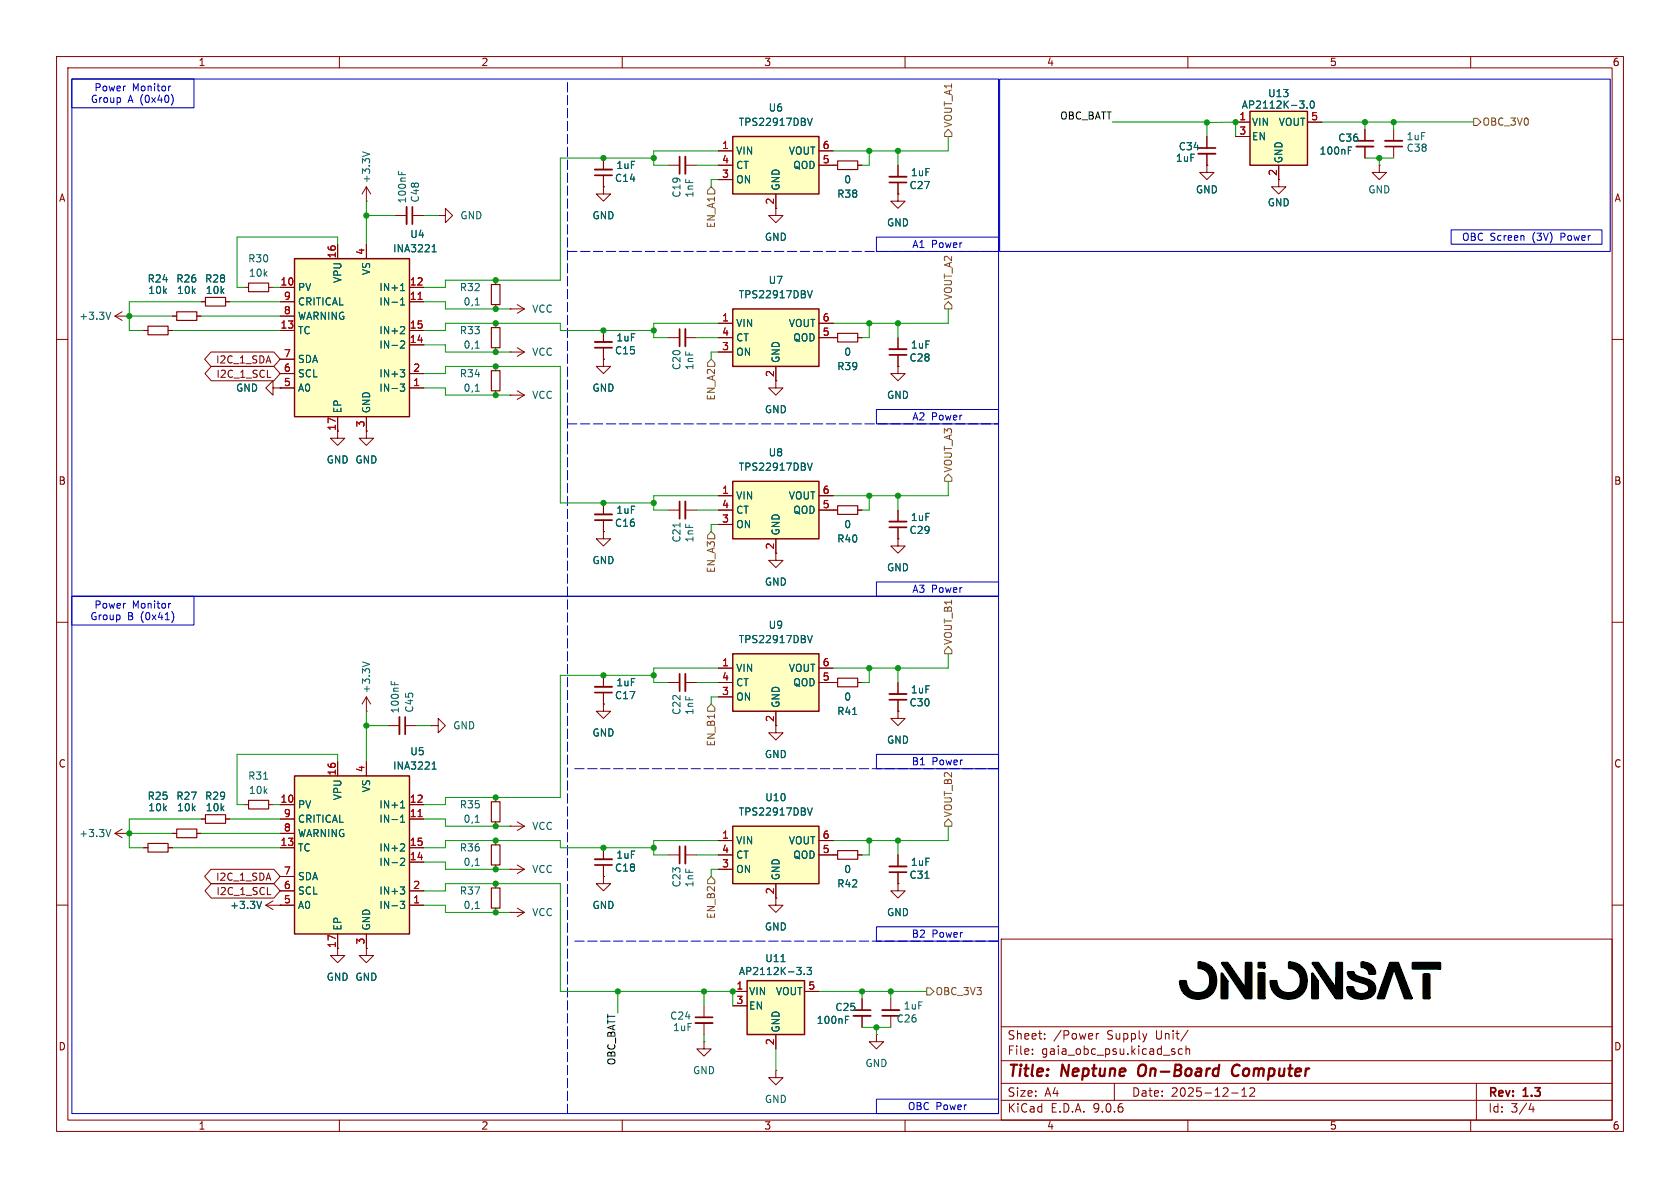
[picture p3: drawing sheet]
<svg xmlns="http://www.w3.org/2000/svg" width="297mm" height="210mm" viewBox="0 0 297 210" stroke-linecap="round" stroke-linejoin="round" font-family="sans-serif">
<g fill="none" stroke="#840000" stroke-width=".18">
<path d="M10 10h277v190h-277zM12 12h273v186h-273zM60 10v2M110 10v2M160 10v2M210 10v2M260 10v2M64.8 35.6h.1M64.8 33l-.8 1.3M64.8 33l.7 1.3M64.8 33v2.6M69.8 38.1h2.1"/>
<path d="M72.9 38.1h2M20.3 55.9h2.6M20.3 55.9l1.3 .7M21.6 55.1l-1.3 .8M22.9 55.9h.1M25.4 58.4h.8M29.7 58.4h.8M30.5 55.9h.7M34.8 55.9h.8M35.6 53.3h.7M39.9 53.3h.7M43.2 50.8h.7"/>
<path d="M47.5 50.8h.8M87.6 49.5v.8M87.6 53.8v.8M10 60h2M48.3 68.6v1.3l-1.3-1.3 1.3-1.3v1.3h1.2M49.5 68.6h.1M285 60h2M10 110h2M285 110h2M106.7 124.5v1.2h-1.3l1.3 1.3 1.2-1.3h-1.2M106.7 124.5h.1M10 160h2"/>
<path d="M177 166h108v32h-108zM285 160h2M60 198v2M110 198v2M160 198v2M177 194.5h108M177 191.5h108M177 187.5h108M177 181.5h108M182.5 186.3v.1M182.5 185.5v.1M184.7 183.6v.1"/>
<path d="M184.7 182.8v.1M193.8 182.7v1M194.2 182.7l-.2 .1-.2 .2M197 191.5v3M207.5 185.9l.2 .2-.2 .3M207.5 185.4l.2 .1M209 185.5l-.4-.1-.3 .3v.4l.2 .2h.5M209.7 185.5l.2-.1 .3 .1 .1 .9M209.7 184.9v1.5M210 198v2M210 182.1l-1.3 2M217.7 193.2h1.2"/>
<path d="M219.5 193.8h.9M219.5 192.7l.5-.4v1.5M221.7 192.4v.5l-.8 .9h.9M260 198v2M261 191.5v6.5M270.7 195l-.4 1.1h.9M271 195.6v1"/>
</g>
<path d="M201.4 188.5a1.5 1.5 0 0 0 0 1.6M218.8 188.2a1.13 1.13 0 0 0-1 .7 1.13 1.13 0 0 0 .3 1.2l.2 .1 .5-.1" fill="none" stroke="#840000" stroke-width=".4"/>
<g fill="#000">
<path d="M211.9 170.2a3.2 3.2 0 0 1 3 2.7 3.2 3.2 0 0 1-2.1 3.5 3.1 3.1 0 0 1-4.1-2.9h.9a2.24 2.24 0 0 0 2.8 2 2.24 2.24 0 0 0 1.4-3.2 2.01 2.01 0 0 0-1.9-1.2zM216 172.1l.9 1.4v2.9h-.9zM216.1 170.3h.9l3.3 4.7v-4.7h.9v6.1h-1zM222.5 172.1h1v4.3h-1zM222.5 170.3h1v.7h-1zM227.9 170.2a3.2 3.2 0 0 1 3 2.7 3.2 3.2 0 0 1-2.1 3.5 3.1 3.1 0 0 1-4.1-2.9h.9a2.24 2.24 0 0 0 2.9 2 2.24 2.24 0 0 0 1.3-3.2 2.01 2.01 0 0 0-1.9-1.2zM232 172.1l.9 1.4v2.9h-.9zM232.1 170.3h.9l3.3 4.7v-4.7h.9v6.1h-1zM238.3 171.9h.9a1.11 1.11 0 0 0 .9 .8l.4 .1a4.6 4.6 0 0 1 2.1 .9 1.63 1.63 0 0 1 .3 1.8 1.63 1.63 0 0 1-1.5 .9 2.5 2.5 0 0 1-3-1.1l-.2-.7h1l.1 .4a1.62 1.62 0 0 0 2.8-.1v-.5l-.3-.3-1.6-.6a1.93 1.93 0 0 1-1.9-1.5zM240.7 170.2a2.06 2.06 0 0 1 2.4 1.9h-1l-.1-.4a1.38 1.38 0 0 0-1.3-.8zM245.8 170.3h1.3l2.4 6.1h-1.1l-1.9-5.4-1.9 5.4h-1zM251.7 172.3h1v4.1h-1z"/>
<path d="M249.8 170.3h4.7v.9h-4.7z"/>
</g>
<path d="M26.2 57.7h3.5v1.5h-3.5zM31.2 55.1h3.6v1.5h-3.6zM36.3 52.6h3.6v1.5h-3.6zM43.9 50h3.6v1.6h-3.6zM86.9 50.3h1.5v3.5h-1.5z" fill="none" stroke="#840000" stroke-width=".2"/>
<path d="M64.1 26.8l1.2 .5M70.4 30.3v.6M71 30.4v.5M19.6 55.2l-.4 1.3M84 53.9h.7" fill="none" stroke="#006464" stroke-width=".18"/>
<path d="M72.9 36.6v3" fill="none" stroke="#840000" stroke-width=".3"/>
<path d="M71.9 36.6v3" fill="none" stroke="#840000" stroke-width=".33"/>
<path d="M129.5 115.6h15.3v10.1h-15.3z" fill="#ffffc2"/>
<path d="M129.5 115.6h15.3v10.1h-15.3z" fill="none" stroke="#840000" stroke-width=".25"/>
<g fill="none" stroke="#840000" stroke-width=".18">
<path d="M213.4 29.2v1.3h1.2l-1.2 1.3-1.3-1.3h1.3M213.4 29.2h.1M243.8 29.2v1.3h1.3l-1.3 1.3-1.2-1.3h1.2M243.8 29.2h.1M246.4 22.9v2M246.4 25.9v2M106.7 119.4v2M127 118.1h2.5M144.8 118.1h2.5M106.7 122.4v2.1M127 120.7h2.5M127 123.2h2.5"/>
<path d="M137.2 125.7v2.6M144.8 120.7h2.5M20.3 147.3l1.3 .8M20.3 147.3h2.6M21.6 146.6l-1.3 .7M22.9 147.3h.1M48.3 159.3l-1.3 .7M90.2 146.1h.1M90.2 146.1h2.5M91.4 145.3l1.3 .8M92.7 146.1l-1.3 .7M47 160l1.3 .8"/>
<path d="M47 160h2.5M49.5 160h.1M59.7 167.6v1.3h-1.3l1.3 1.3 1.3-1.3h-1.3M64.8 167.6v1.3h-1.3l1.3 1.3 1.2-1.3h-1.2M64.8 167.6h.1M124.5 184.2v1.2h1.2l-1.2 1.3-1.3-1.3h1.3M124.5 184.2h.1"/>
</g>
<path d="M142.8 112.3l.4 1.3 .4-1.3M19.6 146.6l-.4 1.3M46.2 159.3l-.4 1.3" fill="none" stroke="#006464" stroke-width=".18"/>
<path d="M244.9 25.9h3M105.2 122.4h3" fill="none" stroke="#840000" stroke-width=".3"/>
<path d="M244.9 24.9h3M105.2 121.4h3" fill="none" stroke="#840000" stroke-width=".33"/>
<path d="M221 19.7h10.1v9.5h-10.1z" fill="#ffffc2"/>
<path d="M221 19.7h10.1v9.5h-10.1z" fill="none" stroke="#840000" stroke-width=".25"/>
<g fill="none" stroke="#840000" stroke-width=".18">
<path d="M213.4 24.1v2.1M213.4 27.2v2M218.4 21.6h2.6M218.4 24.1h2.6M226.1 29.2v3.8h1.2l-1.2 1.3-1.3-1.3h1.3M231.1 21.6h2.6M241.3 22.9v2M241.3 25.9v2M87.6 141v.7M87.6 145.3v.8M137.2 189.2v1.3h1.2l-1.2 1.3-1.3-1.3h1.3M137.2 189.2h.1"/>
<path d="M154.9 182.9v1.3h1.3l-1.3 1.2-1.2-1.2h1.2M154.9 182.9h.1"/>
</g>
<path d="M229.7 17.9h.8l-.4 .4M230.5 18.5v.5M231.1 19v.1M231.7 18l.2-.1a.68 .68 0 0 1 .5 .6 .68 .68 0 0 1-.5 .6l-.2-.1-.1-.4zM238.4 26.6h.4M238.4 26h.6M84 145.4h.7" fill="none" stroke="#006464" stroke-width=".18"/>
<path d="M86.9 141.7h1.5v3.6h-1.5z" fill="none" stroke="#840000" stroke-width=".2"/>
<path d="M211.8 26.2h3.1M239.8 24.9h3" fill="none" stroke="#840000" stroke-width=".3"/>
<path d="M211.8 27.2h3.1M239.8 25.9h3" fill="none" stroke="#840000" stroke-width=".33"/>
<path d="M52.1 137.2h20.3v27.9h-20.3z" fill="#ffffc2"/>
<path d="M52.1 137.2h20.3v27.9h-20.3z" fill="none" stroke="#840000" stroke-width=".25"/>
<g fill="none" stroke="#840000" stroke-width=".18">
<path d="M106.7 33v1.3h-1.3l1.3 1.3 1.2-1.3h-1.2M106.7 33h.1M106.7 27.9v2.1M106.7 31v2M106.7 58.4v2.1M59.7 76.2v1.3h-1.3l1.3 1.2 1.3-1.2h-1.3M87.6 64.8v.7M87.6 69.1v.8M106.7 63.5v1.3h-1.3l1.3 1.2 1.2-1.2h-1.2M106.7 63.5h.1M106.7 61.5v2M106.7 94v1.3h-1.3l1.3 1.2 1.2-1.2h-1.2"/>
<path d="M106.7 94h.1M106.7 88.9v2M106.7 91.9v2.1M59.7 134.6v2.6M64.8 125.7h.1M64.8 123.2v2.5M64.8 134.6v2.6M64.8 123.2l-.8 1.3M64.8 123.2l.7 1.3M68.6 128.3h2M71.6 128.3h2.1M76.2 128.3h1.3v-1.3l1.2 1.3-1.2 1.2v-1.2"/>
<path d="M76.2 128.3h.1M49.5 142.2h2.6M49.5 144.8h2.6M49.5 149.9h2.6M49.5 157.5h2.6M49.5 147.3h2.6M49.5 154.9h2.6M72.4 142.2h2.5M72.4 144.8h2.5M72.4 149.9h2.5M72.4 152.4h2.5M72.4 157.5h2.5"/>
<path d="M49.5 160h2.6M59.7 165.1v2.5M64.8 165.1v2.5M72.4 160h2.5"/>
</g>
<g fill="none" stroke="#006464" stroke-width=".18">
<path d="M84 69.2h.7M64.1 117l1.2 .4M69.2 120.4v.6M69.8 120.6v.4M76.4 136h.7M76.5 135l.3-.3v1.3M70.8 159.3h.7l-.4 .5 .4 .1v.6l-.2 .1-.5-.1M70.8 156.8h.7l-.4 .5M70.8 142.8h.7M70.8 144.5l.4-.4v1.3M70.8 145.4h.7M70.8 151.8l.5-.1 .2 .4-.7 .9h.7"/>
<path d="M70.9 141.9l.3-.4v1.3M71 149.2h.4l.1 .3-.7 .9h.7M71.3 157.3l.2 .2v.3l-.2 .3"/>
</g>
<path d="M73.9 144.4h.7" fill="none" stroke="#a90000" stroke-width=".18"/>
<path d="M105.2 31h3M105.2 61.5h3M105.2 91.9h3M71.6 126.7v3.1" fill="none" stroke="#840000" stroke-width=".3"/>
<path d="M105.2 30h3M105.2 60.5h3M105.2 90.9h3M70.6 126.7v3.1" fill="none" stroke="#840000" stroke-width=".33"/>
<path d="M86.9 65.5h1.5v3.6h-1.5z" fill="none" stroke="#840000" stroke-width=".2"/>
<path d="M52.1 45.7h20.3v28h-20.3z" fill="#ffffc2"/>
<path d="M52.1 45.7h20.3v28h-20.3z" fill="none" stroke="#840000" stroke-width=".25"/>
<g fill="none" stroke="#840000" stroke-width=".18">
<path d="M77.5 38.1h1.2v-1.3l1.3 1.3-1.3 1.3v-1.3M77.5 38.1h.1M49.5 50.8h2.6M49.5 53.3h2.6M49.5 58.4h2.6M49.5 55.9h2.6M59.7 43.2v2.5M64.8 43.2v2.5M72.4 50.8h2.5M72.4 53.3h2.5M72.4 58.4h2.5M49.5 66h2.6"/>
<path d="M49.5 68.6h2.6M49.5 63.5h2.6M59.7 73.7v2.5M64.8 76.2v1.3h-1.3l1.3 1.2 1.2-1.2h-1.2M64.8 76.2h.1M64.8 73.7v2.5M72.4 61h2.5M72.4 66h2.5M72.4 68.6h2.5M137.2 97.8v1.3h-1.3l1.3 1.2 1.2-1.2h-1.2M158.7 95.3v1.2h-1.2l1.2 1.3 1.3-1.3h-1.3M158.7 95.3h.1"/>
<path d="M158.7 90.2v2M158.7 93.2v2.1M30.5 147.3h.7M34.8 147.3h.8"/>
</g>
<path d="M70.8 51.4h.7M70.8 53l.4-.4v1.3M70.8 53.9h.7M70.9 50.4l.3-.3v1.3M71 57.7l.4 .1 .1 .3-.7 .9h.7M76.4 44.5h.7M76.5 43.6l.3-.3v1.2M70.8 67.9h.7l-.4 .5 .4 .1v.5l-.2 .2-.5-.1M70.8 65.3h.7l-.4 .5M70.8 60.4l.5-.1 .2 .3-.7 .9h.7M71.3 65.8l.2 .3v.3l-.2 .2" fill="none" stroke="#006464" stroke-width=".18"/>
<path d="M73.9 52.9h.7" fill="none" stroke="#a90000" stroke-width=".18"/>
<path d="M31.2 146.6h3.6v1.5h-3.6z" fill="none" stroke="#840000" stroke-width=".2"/>
<path d="M157.2 93.2h3.1" fill="none" stroke="#840000" stroke-width=".3"/>
<path d="M157.2 92.2h3.1" fill="none" stroke="#840000" stroke-width=".33"/>
<path d="M129.5 85.1h15.3v10.2h-15.3z" fill="#ffffc2"/>
<path d="M129.5 85.1h15.3v10.2h-15.3z" fill="none" stroke="#840000" stroke-width=".25"/>
<g fill="none" stroke="#840000" stroke-width=".18">
<path d="M158.7 34.3v1.3h-1.2l1.2 1.2 1.3-1.2h-1.3M158.7 34.3h.1M118.1 59.7h2M121.2 59.7h2M158.7 59.7v2M90.2 69.9h.1M90.2 69.9h2.5M91.4 69.1l1.3 .8M92.7 69.9l-1.3 .7M137.2 67.3v1.3h-1.3l1.3 1.3 1.2-1.3h-1.2M158.7 64.8v1.2h-1.2l1.2 1.3 1.3-1.3h-1.3M158.7 64.8h.1"/>
<path d="M158.7 62.7v2.1M118.1 90.2h2M121.2 90.2h2M127 87.6h2.5M127 90.2h2.5M127 92.7h2.5M137.2 95.3v2.5M144.8 87.6h2.5M144.8 90.2h3.3M151.6 90.2h.8M118.1 120.7h2M121.2 120.7h2"/>
<path d="M147.3 120.7h.8M151.6 120.7h.8M158.7 125.7v1.3h-1.2l1.2 1.3 1.3-1.3h-1.3M158.7 125.7h.1M158.7 120.7v2M158.7 123.7v2M25.4 149.9h.8M29.7 149.9h.8M35.6 144.8h.7M39.9 144.8h.7M43.2 142.2h.7M47.5 142.2h.8"/>
</g>
<path d="M120.2 92.5v.7M142.8 81.9l.4 1.2 .4-1.2M46.6 137.7h.7M150.7 126.3h.8" fill="none" stroke="#006464" stroke-width=".18"/>
<path d="M148.1 89.4h3.5v1.5h-3.5zM148.1 119.9h3.5v1.5h-3.5zM26.2 149.1h3.5v1.5h-3.5zM36.3 144h3.6v1.5h-3.6zM43.9 141.5h3.6v1.5h-3.6z" fill="none" stroke="#840000" stroke-width=".2"/>
<path d="M120.1 58.2v3M157.2 62.7h3.1M120.1 88.6v3.1M120.1 119.1v3.1M157.2 123.7h3.1" fill="none" stroke="#840000" stroke-width=".3"/>
<path d="M121.2 58.2v3M157.2 61.7h3.1M121.2 88.6v3.1M121.2 119.1v3.1M157.2 122.7h3.1" fill="none" stroke="#840000" stroke-width=".33"/>
<path d="M129.5 54.6h15.3v10.2h-15.3z" fill="#ffffc2"/>
<path d="M129.5 54.6h15.3v10.2h-15.3z" fill="none" stroke="#840000" stroke-width=".25"/>
<path d="M127 57.2h2.5M127 59.7h2.5M144.8 57.2h2.5M144.8 59.7h3.3M151.6 59.7h.8M127 62.2h2.5M137.2 64.8v2.5" fill="none" stroke="#840000" stroke-width=".18"/>
<path d="M142.8 51.4l.4 1.2 .4-1.2" fill="none" stroke="#006464" stroke-width=".18"/>
<path d="M148.1 58.9h3.5v1.6h-3.5z" fill="none" stroke="#840000" stroke-width=".2"/>
<path d="M129.5 24.1h15.3v10.2h-15.3z" fill="#ffffc2"/>
<path d="M129.5 24.1h15.3v10.2h-15.3z" fill="none" stroke="#840000" stroke-width=".25"/>
<path d="M118.1 29.2h2M121.2 29.2h2M127 26.7h2.5M127 29.2h2.5M127 31.8h2.5M137.2 34.3v3.8h-1.3l1.3 1.3 1.2-1.3h-1.2M144.8 26.7h2.5M144.8 29.2h3.3M151.6 29.2h.8M158.7 29.2v2M158.7 32.3v2" fill="none" stroke="#840000" stroke-width=".18"/>
<path d="M142.8 20.9l.4 1.3 .4-1.3" fill="none" stroke="#006464" stroke-width=".18"/>
<path d="M120.1 27.7v3M157.2 32.3h3.1" fill="none" stroke="#840000" stroke-width=".3"/>
<path d="M121.2 27.7v3M157.2 31.2h3.1" fill="none" stroke="#840000" stroke-width=".33"/>
<path d="M148.1 28.4h3.5v1.6h-3.5z" fill="none" stroke="#840000" stroke-width=".2"/>
<path d="M129.5 146.1h15.3v10.1h-15.3z" fill="#ffffc2"/>
<path d="M129.5 146.1h15.3v10.1h-15.3z" fill="none" stroke="#840000" stroke-width=".25"/>
<g fill="none" stroke="#840000" stroke-width=".18">
<path d="M137.2 128.3v1.2h-1.3l1.3 1.3 1.2-1.3h-1.2M87.6 148.6v.8M87.6 152.9v.8M87.6 156.2v.8M90.2 153.7h.1M90.2 153.7h2.5M91.4 152.9l1.3 .8M92.7 153.7l-1.3 .7M127 148.6h2.5M127 151.1h2.5M127 153.7h2.5M137.2 156.2v3.8h-1.3l1.3 1.3 1.2-1.3h-1.2"/>
<path d="M144.8 148.6h2.5M144.8 151.1h3.3M151.6 151.1h.8M158.7 156.2v1.3h-1.2l1.2 1.3 1.3-1.3h-1.3M158.7 156.2h.1M158.7 151.1v2.1M158.7 154.2v2M87.6 160.5v.8M90.2 161.3h.1M90.2 161.3h2.5M91.4 160.5l1.3 .8M92.7 161.3l-1.3 .8"/>
<path d="M124.5 177.8v2M152.4 176.5v2.1M152.4 179.6v2M157.5 176.5v2.1M157.5 179.6v2M124.5 180.8v2.1"/>
</g>
<path d="M84 153h.7M142.8 142.8l.4 1.3 .4-1.3M163.5 155.3h.7M84 160.6h.7M149.5 179.6h.6M149.5 180.3h.4" fill="none" stroke="#006464" stroke-width=".18"/>
<path d="M157.2 154.2h3.1M122.9 179.8h3.1M150.9 178.6h3M156 179.6h3" fill="none" stroke="#840000" stroke-width=".3"/>
<path d="M157.2 153.2h3.1M150.9 179.6h3M156 178.6h3M122.9 180.8h3.1" fill="none" stroke="#840000" stroke-width=".33"/>
<path d="M86.9 157h1.5v3.5h-1.5zM86.9 149.4h1.5v3.5h-1.5zM148.1 150.4h3.5v1.5h-3.5z" fill="none" stroke="#840000" stroke-width=".2"/>
<path d="M132.1 173.4h10.1v9.5h-10.1z" fill="#ffffc2"/>
<path d="M132.1 173.4h10.1v9.5h-10.1z" fill="none" stroke="#840000" stroke-width=".25"/>
<g fill="none" stroke="#840000" stroke-width=".18">
<path d="M106.7 33h.1M106.7 27.9v2.1M106.7 31v2M127 26.7h2.5M127 29.2h2.5M127 31.8h2.5M137.2 34.3v2.5M144.8 26.7h2.5M144.8 29.2h3.3M151.6 29.2h.8M158.7 34.3h.1M158.7 29.2v2"/>
<path d="M158.7 32.3v2M213.4 29.2h.1M213.4 24.1v2.1M213.4 27.2v2M218.4 21.6h2.6M218.4 24.1h2.6M226.1 29.2v2.6M231.1 21.6h2.6M241.3 22.9v2M241.3 25.9v2M25.4 58.4h.8M29.7 58.4h.8"/>
<path d="M30.5 55.9h.7M34.8 55.9h.8M35.6 53.3h.7M39.9 53.3h.7M49.5 50.8h2.6M49.5 53.3h2.6M49.5 58.4h2.6M49.5 55.9h2.6M59.7 43.2v2.5M64.8 43.2v2.5M72.4 50.8h2.5M72.4 53.3h2.5"/>
<path d="M72.4 58.4h2.5M87.6 57.2v.7M90.2 54.6h.1M90.2 54.6h2.5M91.4 53.8l1.3 .8M92.7 54.6l-1.3 .8M106.7 58.4v2.1M127 57.2h2.5M127 59.7h2.5M144.8 57.2h2.5M144.8 59.7h3.3M151.6 59.7h.8"/>
<path d="M158.7 59.7v2M37.3 62.2h11.1l1.1 1.3-1.1 1.3h-11.1l-1.1-1.3zM37.3 64.8h11.1l1.1 1.2-1.1 1.3h-11.1l-1.1-1.3zM49.5 68.6h.1M49.5 66h2.6M49.5 68.6h2.6M49.5 63.5h2.6M59.7 73.7v2.5M64.8 76.2h.1M64.8 73.7v2.5M72.4 61h2.5M72.4 66h2.5"/>
<path d="M72.4 68.6h2.5M87.6 61.5v.7M90.2 62.2h.1M90.2 62.2h2.5M91.4 61.5l1.3 .7M92.7 62.2l-1.3 .8M106.7 63.5h.1M106.7 61.5v2M127 62.2h2.5M137.2 64.8v2.5M158.7 64.8h.1M158.7 62.7v2.1"/>
<path d="M106.7 94h.1M106.7 88.9v2M106.7 91.9v2.1M127 87.6h2.5M127 90.2h2.5M127 92.7h2.5M137.2 95.3v2.5M144.8 87.6h2.5M144.8 90.2h3.3M151.6 90.2h.8M158.7 95.3h.1M158.7 90.2v2"/>
<path d="M158.7 93.2v2.1M106.7 119.4v2M127 118.1h2.5M144.8 118.1h2.5M59.7 134.6v2.6M64.8 134.6v2.6M106.7 124.5h.1M106.7 122.4v2.1M127 120.7h2.5M127 123.2h2.5M137.2 125.7v2.6M144.8 120.7h3.3"/>
<path d="M151.6 120.7h.8M158.7 125.7h.1M158.7 120.7v2M158.7 123.7v2M25.4 149.9h.8M29.7 149.9h.8M30.5 147.3h.7M34.8 147.3h.8M35.6 144.8h.7M37.3 153.7h11.1l1.1 1.2-1.1 1.3h-11.1l-1.1-1.3zM37.3 156.2h11.1l1.1 1.3-1.1 1.3h-11.1l-1.1-1.3zM39.9 144.8h.7"/>
<path d="M49.5 142.2h2.6M49.5 144.8h2.6M49.5 149.9h2.6M49.5 157.5h2.6M49.5 147.3h2.6M49.5 154.9h2.6M72.4 142.2h2.5M72.4 144.8h2.5M72.4 149.9h2.5M72.4 152.4h2.5M72.4 157.5h2.5M106.7 154.9v1.3h-1.3l1.3 1.3 1.2-1.3h-1.2"/>
<path d="M106.7 154.9h.1M106.7 149.9v2M106.7 152.9v2M118.1 151.1h2M121.2 151.1h2M127 151.1h2.5M127 148.6h2.5M127 153.7h2.5M137.2 156.2v2.6M144.8 151.1h3.3M144.8 148.6h2.5M151.6 151.1h.8"/>
<path d="M158.7 156.2h.1M158.7 151.1v2.1M158.7 154.2v2M49.5 160h.1M49.5 160h2.6M59.7 165.1v2.5M64.8 167.6h.1M64.8 165.1v2.5M72.4 160h2.5M129.5 175.3h2.6M129.5 177.8h2.6M142.2 175.3h2.6"/>
<path d="M152.4 176.5v2.1M152.4 179.6v2M137.2 182.9v2.5"/>
</g>
<g fill="none" stroke="#006464" stroke-width=".18">
<path d="M229.7 17.9h.8l-.4 .4M230.5 18.5v.5M231.1 19v.1M231.7 18l.2-.1a.68 .68 0 0 1 .5 .6 .68 .68 0 0 1-.5 .6l-.2-.1-.1-.4zM142.8 20.9l.4 1.3 .4-1.3M238.4 26.6h.4M238.4 26h.6M70.8 51.4h.7M70.8 53l.4-.4v1.3M70.8 53.9h.7M70.9 50.4l.3-.3v1.3M71 57.7l.4 .1 .1 .3-.7 .9h.7"/>
<path d="M76.4 44.5h.7M76.5 43.6l.3-.3v1.2M142.8 51.4l.4 1.2 .4-1.2M70.8 67.9h.7l-.4 .5 .4 .1v.5l-.2 .2-.5-.1M70.8 65.3h.7l-.4 .5M70.8 60.4l.5-.1 .2 .3-.7 .9h.7M71.3 65.8l.2 .3v.3l-.2 .2M84 61.5h.7M142.8 81.9l.4 1.2 .4-1.2M142.8 112.3l.4 1.3 .4-1.3M76.4 136h.7M76.5 135l.3-.3v1.3"/>
<path d="M150.7 126.3h.8M46.2 159.3l-.4 1.3M70.8 159.3h.7l-.4 .5 .4 .1v.6l-.2 .1-.5-.1M70.8 156.8h.7l-.4 .5M70.8 144.5l.4-.4v1.3M70.8 151.8l.5-.1 .2 .4-.7 .9h.7M70.8 142.8h.7M70.8 145.4h.7M70.9 141.9l.3-.4v1.3M71 149.2h.4l.1 .3-.7 .9h.7M71.3 157.3l.2 .2v.3l-.2 .3M142.8 142.8l.4 1.3 .4-1.3"/>
<path d="M163.5 155.3h.7M138.1 170h.7M140.8 171h.8l-.4 .5M141.6 171.6v.6M142.2 172.2v.1M142.7 171h.7l-.4 .5 .4 .1v.6l-.2 .1-.5-.1M149.5 179.6h.6M149.5 180.3h.4"/>
</g>
<path d="M105.2 152.9h3M120.1 149.6v3.1" fill="none" stroke="#840000" stroke-width=".3"/>
<path d="M105.2 151.9h3M121.2 149.6v3.1" fill="none" stroke="#840000" stroke-width=".33"/>
<path d="M86.9 57.9h1.5v3.6h-1.5z" fill="none" stroke="#840000" stroke-width=".2"/>
<path d="M125.7 33l.7 .7v.6h-1.3v-.6zM167.6 22.9l.7 .6v.6h-1.3v-.6zM260.5 20.9h.7l.6 .7-.6 .6h-.7zM167.6 53.3l.7 .7v.6h-1.3v-.6zM125.1 64.1l.6-.6 .7 .6v.7h-1.3zM125.7 94l.7 .6v.7h-1.3v-.7zM167.6 83.8l.7 .7v.6h-1.3v-.6zM167.6 114.3l.7 .6v.7h-1.3v-.7zM125.7 124.5l.7 .6v.6h-1.3v-.6zM125.7 154.9l.7 .7v.6h-1.3v-.6zM167.6 144.8l.7 .6v.7h-1.3v-.7zM163.8 174.6h.7l.6 .7-.6 .6h-.7z" fill="none" stroke="#725600" stroke-width=".18"/>
<path d="M100.3 44.5h76.2M100.3 74.9h76.2M100.3 105.4v-91.4M101.6 135.9h74.9M101.6 166.4h74.9M100.3 196.9v-91.5" fill="none" stroke="#0000c2" stroke-width=".18" stroke-dasharray="1.7 .6"/>
<g fill="none" stroke="#009600" stroke-width=".18">
<path d="M64.8 35.6v7.6M64.8 38.1h5M74.9 38.1h2.6M115.6 27.9h-16.5v21.6h-20.4v1.3h-3.8M123.2 29.2h3.8M127 26.7h-11.4v2.5h2.5M127 31.8h-1.3v1.2M153.7 26.7v2.5h-1.3M158.7 26.7v2.5M167.6 24.1v2.6h-20.3M196.7 21.6h16.7v2.5M213.4 21.7l5-.1v2.5"/>
<path d="M241.3 27.9h5.1M241.3 21.6v1.3M243.8 27.9v1.3M246.4 21.6v1.3M260.5 21.6h-26.8M22.9 55.9h7.6M30.5 58.4h19M35.6 55.9h13.9M35.6 53.3h-12.7v5.1h2.5M40.6 53.3h8.9M48.3 50.8h1.2M59.7 43.2v-1.3h-17.8v8.9h1.3"/>
<path d="M74.9 58.4h3.8v-1.2h20.4v1.2h16.5M74.9 53.3h3.8v1.3h11.5M123.2 59.7h3.8M127 57.2h-11.4v2.5h2.5M153.7 57.2v2.5h-1.3M158.7 57.2v2.5M167.6 54.6v2.6h-20.3M74.9 66h3.8v-1.2h20.4v24.1h16.5M74.9 68.6h3.8v1.3h11.5M74.9 61h3.8v1.2h11.5M127 62.2h-1.3v1.3M123.2 90.2h3.8"/>
<path d="M127 87.6h-11.4v2.6h2.5M127 92.7h-1.3v1.3M153.7 87.6v2.6h-1.3M158.7 87.6v2.6M167.6 85.1v2.5h-20.3M115.6 119.4h-16.5v21.6h-20.4v1.2h-3.8M127 118.1h-11.4v2.6h2.5M153.7 118.1v2.6h-1.3M158.7 118.1v2.6M167.6 115.6v2.5h-20.3M59.7 134.6v-1.2h-17.8v8.8h1.3M64.8 125.7v8.9"/>
<path d="M64.8 128.3h3.8M73.7 128.3h2.5M123.2 120.7h3.8M127 123.2h-1.3v1.3M22.9 147.3h7.6M30.5 149.9h19M35.6 144.8h-12.7v5.1h2.5M35.6 147.3h13.9M40.6 144.8h8.9M48.3 142.2h1.2M74.9 157.5h3.8v-1.3h20.4v19.1h30.4v2.5M74.9 149.9h3.8v-1.3h20.4v1.3h16.5"/>
<path d="M74.9 144.8h3.8v1.3h11.5M74.9 152.4h3.8v1.3h11.5M123.2 151.1h3.8M127 148.6h-11.4v2.5h2.5M127 153.7h-1.3v1.2M153.7 148.6v2.5h-1.3M158.7 148.6v2.5M167.6 146.1v2.5h-20.3M74.9 160h3.8v1.3h11.5M109.2 175.3v3.8M124.5 175.3v2.5M144.8 175.3h19"/>
<path d="M152.4 175.3v1.2M157.5 175.3v1.2M124.5 182.9v1.3M137.2 185.4v3.8M152.4 181.6h5.1M154.9 181.6v1.3"/>
</g>
<g fill="none" stroke="#0000c2" stroke-width=".18">
<path d="M12.7 14h21.6v5.1h-21.6zM12.7 14h163.8v91.4h-163.8zM30.2 15.2l-.3 .1M30.3 16.7a1.49 1.49 0 0 1 0 1.8M176.7 14h108v30.5h-108zM154.9 41.9h21.6v2.6h-21.6zM256.5 40.6h26.7v2.6h-26.7zM154.9 72.4h21.6v2.5h-21.6zM12.7 105.4h21.6v5.1h-21.6zM12.7 105.4h163.8v91.5h-163.8zM30.2 106.7l-.3 .1M30.4 108.2a1.49 1.49 0 0 1 0 1.8"/>
<path d="M154.9 102.9h21.6v2.5h-21.6zM154.9 133.4h21.6v2.5h-21.6zM154.9 163.8h21.6v2.6h-21.6zM154.9 194.3h21.6v2.6h-21.6z"/>
</g>
<g fill="none" stroke="#000" stroke-width=".5">
<path d="M211.9 170.2a3.2 3.2 0 0 1 3 2.7 3.2 3.2 0 0 1-2.1 3.5 3.1 3.1 0 0 1-4.1-2.9h.9a2.24 2.24 0 0 0 2.8 2 2.24 2.24 0 0 0 1.4-3.2 2.01 2.01 0 0 0-1.9-1.2zM216 172.1l.9 1.4v2.9h-.9zM216.1 170.3h.9l3.3 4.7v-4.7h.9v6.1h-1zM222.5 172.1h1v4.3h-1zM222.5 170.3h1v.7h-1zM227.9 170.2a3.2 3.2 0 0 1 3 2.7 3.2 3.2 0 0 1-2.1 3.5 3.1 3.1 0 0 1-4.1-2.9h.9a2.24 2.24 0 0 0 2.9 2 2.24 2.24 0 0 0 1.3-3.2 2.01 2.01 0 0 0-1.9-1.2zM232 172.1l.9 1.4v2.9h-.9zM232.1 170.3h.9l3.3 4.7v-4.7h.9v6.1h-1zM238.3 171.9h.9a1.11 1.11 0 0 0 .9 .8l.4 .1a4.6 4.6 0 0 1 2.1 .9 1.63 1.63 0 0 1 .3 1.8 1.63 1.63 0 0 1-1.5 .9 2.5 2.5 0 0 1-3-1.1l-.2-.7h1l.1 .4a1.62 1.62 0 0 0 2.8-.1v-.5l-.3-.3-1.6-.6a1.93 1.93 0 0 1-1.9-1.5zM240.7 170.2a2.06 2.06 0 0 1 2.4 1.9h-1l-.1-.4a1.38 1.38 0 0 0-1.3-.8zM245.8 170.3h1.3l2.4 6.1h-1.1l-1.9-5.4-1.9 5.4h-1zM249.8 170.3h4.7v.9h-4.7z"/>
<path d="M251.7 172.3h1v4.1h-1z"/>
</g>
<path d="M73.9 52.9h.7M73.9 144.4h.7" fill="none" stroke="#a90000" stroke-width=".18"/>
<g fill="#009600" stroke="#009600" stroke-width=".18">
<circle cx="153.7" cy="26.7" r=".46"/>
<circle cx="158.7" cy="26.7" r=".46"/>
<circle cx="153.7" cy="57.2" r=".46"/>
<circle cx="243.8" cy="27.9" r=".46"/>
<circle cx="246.4" cy="21.6" r=".46"/>
<circle cx="218.4" cy="21.6" r=".46"/>
<circle cx="213.4" cy="21.7" r=".46"/>
<circle cx="241.3" cy="21.6" r=".46"/>
<circle cx="158.7" cy="57.2" r=".46"/>
<circle cx="158.7" cy="87.6" r=".46"/>
<circle cx="153.7" cy="87.6" r=".46"/>
<circle cx="158.7" cy="118.1" r=".46"/>
<circle cx="115.6" cy="119.4" r=".46"/>
<circle cx="115.6" cy="88.9" r=".46"/>
<circle cx="153.7" cy="118.1" r=".46"/>
<circle cx="153.7" cy="148.6" r=".46"/>
<circle cx="106.7" cy="119.4" r=".46"/>
<circle cx="115.6" cy="149.9" r=".46"/>
<circle cx="129.5" cy="175.3" r=".46"/>
<circle cx="152.4" cy="175.3" r=".46"/>
<circle cx="124.5" cy="175.3" r=".46"/>
<circle cx="109.2" cy="175.3" r=".46"/>
<circle cx="115.6" cy="58.4" r=".46"/>
<circle cx="115.6" cy="27.9" r=".46"/>
<circle cx="106.7" cy="27.9" r=".46"/>
<circle cx="87.6" cy="49.5" r=".46"/>
<circle cx="87.6" cy="54.6" r=".46"/>
<circle cx="106.7" cy="88.9" r=".46"/>
<circle cx="106.7" cy="58.4" r=".46"/>
<circle cx="87.6" cy="57.2" r=".46"/>
<circle cx="87.6" cy="62.2" r=".46"/>
<circle cx="87.6" cy="69.9" r=".46"/>
<circle cx="87.6" cy="64.8" r=".46"/>
<circle cx="64.8" cy="38.1" r=".46"/>
<circle cx="22.9" cy="55.9" r=".46"/>
<circle cx="87.6" cy="141" r=".46"/>
<circle cx="87.6" cy="148.6" r=".46"/>
<circle cx="87.6" cy="146.1" r=".46"/>
<circle cx="64.8" cy="128.3" r=".46"/>
<circle cx="22.9" cy="147.3" r=".46"/>
<circle cx="87.6" cy="156.2" r=".46"/>
<circle cx="87.6" cy="161.3" r=".46"/>
<circle cx="87.6" cy="153.7" r=".46"/>
<circle cx="106.7" cy="149.9" r=".46"/>
<circle cx="158.7" cy="148.6" r=".46"/>
<circle cx="154.9" cy="181.6" r=".46"/>
<circle cx="157.5" cy="175.3" r=".46"/>
</g>
<g font-size="2.8" fill="#840000">
<text x="178" y="190.9">Title:</text>
<text x="187.7" y="190.9">Neptune</text>
<text x="202.1" y="190.9">On-Board</text>
<text x="219.4" y="190.9">Computer</text>
</g>
<g font-size="2.1" fill="#840000">
<text x="178" y="184">Sheet:</text>
<text x="186.2" y="184">/Power</text>
<text x="195.7" y="184">Supply</text>
<text x="204.5" y="184">Unit/</text>
<text x="178" y="186.7">File:</text>
<text x="184.1" y="186.7">gaia_obc_psu.kicad_sch</text>
<text x="178" y="196.9">KiCad</text>
<text x="178" y="194.1">Size:</text>
<text x="184.7" y="194.1">A4</text>
<text x="185.7" y="196.9">E.D.A.</text>
<text x="193.3" y="196.9">9.0.6</text>
<text x="200" y="194.1">Date:</text>
<text x="207" y="194.1">2025-12-12</text>
<text x="263" y="194.3">Rev:</text>
<text x="263" y="196.9">Id:</text>
<text x="267.1" y="196.9">3/4</text>
<text x="269.4" y="194.3">1.3</text>
</g>
<g font-size="1.8" fill="#840000">
<text x="35" y="11.9">1</text>
<text x="85" y="11.9">2</text>
<text x="135" y="11.9">3</text>
<text x="185" y="11.9">4</text>
<text x="235" y="11.9">5</text>
<text x="285" y="11.9">6</text>
<text x="10.3" y="35.9">A</text>
<text x="225.8" y="31.2" transform="rotate(-90 225.8 31.2)">2</text>
<text x="285.3" y="35.9">A</text>
<text x="136.9" y="36.3" transform="rotate(-90 136.9 36.3)">2</text>
<text x="38.1" y="64.5">I2C_1_SDA</text>
<text x="38.2" y="67">I2C_1_SCL</text>
<text x="10.3" y="85.9">B</text>
<text x="285.3" y="85.9">B</text>
<text x="136.9" y="127.7" transform="rotate(-90 136.9 127.7)">2</text>
<text x="10.3" y="135.9">C</text>
<text x="285.3" y="135.9">C</text>
<text x="38.1" y="155.9">I2C_1_SDA</text>
<text x="38.2" y="158.4">I2C_1_SCL</text>
<text x="136.9" y="158.2" transform="rotate(-90 136.9 158.2)">2</text>
<text x="10.3" y="185.9">D</text>
<text x="285.3" y="185.9">D</text>
<text x="35" y="199.9">1</text>
<text x="85" y="199.9">2</text>
<text x="135" y="199.9">3</text>
<text x="185" y="199.9">4</text>
<text x="235" y="199.9">5</text>
<text x="285" y="199.9">6</text>
</g>
<g font-size="1.8" fill="#0000c2">
<text x="16.6" y="16.4">Power</text>
<text x="23.4" y="16.4">Monitor</text>
<text x="16" y="18.4">Group</text>
<text x="22.6" y="18.4">A (0x40)</text>
<text x="161.2" y="44">A1</text>
<text x="164.7" y="44">Power</text>
<text x="258.4" y="42.8">OBC Screen</text>
<text x="271" y="42.8">(3V)</text>
<text x="276.2" y="42.8">Power</text>
<text x="161.2" y="74.5">A2</text>
<text x="164.7" y="74.5">Power</text>
<text x="16.6" y="107.8">Power</text>
<text x="23.4" y="107.8">Monitor</text>
<text x="161.2" y="105">A3</text>
<text x="164.7" y="105">Power</text>
<text x="15.9" y="109.8">Group</text>
<text x="22.5" y="109.8">B</text>
<text x="25" y="109.8">(0x41)</text>
<text x="161.1" y="135.5">B1</text>
<text x="164.7" y="135.5">Power</text>
<text x="161.1" y="166">B2</text>
<text x="164.7" y="166">Power</text>
<text x="160.4" y="196.4">OBC Power</text>
</g>
<g font-size="1.8" fill="#006464">
<text x="224.1" y="17.4">U13</text>
<text x="130.5" y="22.5">TPS22917DBV</text>
<text x="135.8" y="19.9">U6</text>
<text x="219.4" y="19.4">AP2112K-3.0</text>
<text x="221.2" y="22.5">VIN</text>
<text x="226" y="22.5">VOUT</text>
<text x="130" y="27.5">VIN</text>
<text x="139.4" y="27.5">VOUT</text>
<text x="207.8" y="28.8">1uF</text>
<text x="208.3" y="26.8">C34</text>
<text x="221.2" y="25">EN</text>
<text x="226.9" y="29" transform="rotate(-90 226.9 29)">GND</text>
<text x="233.2" y="27.5">100nF</text>
<text x="236.5" y="25.2">C36</text>
<text x="248.6" y="25">1uF</text>
<text x="248.6" y="27">C38</text>
<text x="65.6" y="32.5" transform="rotate(-90 65.6 32.5)">+3.3V</text>
<text x="74.3" y="35.9" transform="rotate(-90 74.3 35.9)">C48</text>
<text x="108.6" y="32.4">C14</text>
<text x="108.9" y="30.1">1uF</text>
<text x="120.5" y="35" transform="rotate(-90 120.5 35)">C19</text>
<text x="122.8" y="35" transform="rotate(-90 122.8 35)">1nF</text>
<text x="130" y="30.1">CT</text>
<text x="130" y="32.6">ON</text>
<text x="138" y="33.8" transform="rotate(-90 138 33.8)">GND</text>
<text x="140.1" y="30.1">QOD</text>
<text x="147.9" y="35.2">R38</text>
<text x="149.2" y="32.6">0</text>
<text x="160.7" y="33.6">C27</text>
<text x="160.9" y="31.3">1uF</text>
<text x="211.3" y="34.4">GND</text>
<text x="241.8" y="34.4">GND</text>
<text x="72" y="36.1" transform="rotate(-90 72 36.1)">100nF</text>
<text x="81.3" y="39">GND</text>
<text x="104.6" y="39">GND</text>
<text x="156.7" y="40.2">GND</text>
<text x="224" y="36.7">GND</text>
<text x="43.8" y="46.6">R30</text>
<text x="69.4" y="44.8">INA3221</text>
<text x="72.4" y="42.3">U4</text>
<text x="135.1" y="42.8">GND</text>
<text x="26" y="50.1">R24</text>
<text x="26.1" y="52.2">10k</text>
<text x="31.1" y="50.1">R26</text>
<text x="31.2" y="52.2">10k</text>
<text x="36.2" y="50.1">R28</text>
<text x="36.3" y="52.2">10k</text>
<text x="43.9" y="49.1">10k</text>
<text x="52.6" y="51.7">PV</text>
<text x="60.6" y="50.1" transform="rotate(-90 60.6 50.1)">VPU</text>
<text x="65.6" y="48.7" transform="rotate(-90 65.6 48.7)">VS</text>
<text x="67" y="51.7">IN+1</text>
<text x="81.2" y="51.7">R32</text>
<text x="130.5" y="52.9">TPS22917DBV</text>
<text x="135.8" y="50.4">U7</text>
<text x="13.9" y="56.7">+3.3V</text>
<text x="52.6" y="54.2">CRITICAL</text>
<text x="52.6" y="56.7">WARNING</text>
<text x="52.6" y="59.3">TC</text>
<text x="67" y="54.2">IN-1</text>
<text x="67" y="59.3">IN+2</text>
<text x="81.2" y="59.3">R33</text>
<text x="81.9" y="54.2">0,1</text>
<text x="94" y="55.5">VCC</text>
<text x="130" y="58">VIN</text>
<text x="139.4" y="58">VOUT</text>
<text x="52.6" y="64.4">SDA</text>
<text x="67" y="61.8">IN-2</text>
<text x="81.9" y="61.8">0,1</text>
<text x="94" y="63.1">VCC</text>
<text x="108.6" y="62.8">C15</text>
<text x="108.9" y="60.6">1uF</text>
<text x="120.5" y="65.5" transform="rotate(-90 120.5 65.5)">C20</text>
<text x="122.8" y="65.5" transform="rotate(-90 122.8 65.5)">1nF</text>
<text x="130" y="60.6">CT</text>
<text x="130" y="63.1">ON</text>
<text x="138" y="64.3" transform="rotate(-90 138 64.3)">GND</text>
<text x="140.1" y="60.6">QOD</text>
<text x="147.9" y="65.6">R39</text>
<text x="149.2" y="63.1">0</text>
<text x="160.7" y="64.1">C28</text>
<text x="160.9" y="61.8">1uF</text>
<text x="41.6" y="69.4">GND</text>
<text x="52.6" y="66.9">SCL</text>
<text x="52.6" y="69.4">A0</text>
<text x="67" y="66.9">IN+3</text>
<text x="67" y="69.4">IN-3</text>
<text x="81.2" y="66.9">R34</text>
<text x="81.9" y="69.4">0,1</text>
<text x="94" y="70.7">VCC</text>
<text x="104.6" y="69.4">GND</text>
<text x="156.7" y="70.7">GND</text>
<text x="60.6" y="73.2" transform="rotate(-90 60.6 73.2)">EP</text>
<text x="65.6" y="73.2" transform="rotate(-90 65.6 73.2)">GND</text>
<text x="135.1" y="73.3">GND</text>
<text x="57.7" y="82.1">GND GND</text>
<text x="130.5" y="83.4">TPS22917DBV</text>
<text x="135.8" y="80.9">U8</text>
<text x="130" y="88.5">VIN</text>
<text x="139.4" y="88.5">VOUT</text>
<text x="108.6" y="93.3">C16</text>
<text x="108.9" y="91">1uF</text>
<text x="130" y="91">CT</text>
<text x="130" y="93.6">ON</text>
<text x="138" y="94.7" transform="rotate(-90 138 94.7)">GND</text>
<text x="140.1" y="91">QOD</text>
<text x="149.2" y="93.6">0</text>
<text x="160.7" y="94.6">C29</text>
<text x="160.9" y="92.3">1uF</text>
<text x="104.6" y="99.9">GND</text>
<text x="120.5" y="96" transform="rotate(-90 120.5 96)">C21</text>
<text x="122.8" y="96" transform="rotate(-90 122.8 96)">1nF</text>
<text x="147.9" y="96.1">R40</text>
<text x="156.7" y="101.2">GND</text>
<text x="135.1" y="103.7">GND</text>
<text x="130.5" y="113.9">TPS22917DBV</text>
<text x="135.8" y="111.4">U9</text>
<text x="130" y="119">VIN</text>
<text x="139.4" y="119">VOUT</text>
<text x="65.6" y="122.7" transform="rotate(-90 65.6 122.7)">+3.3V</text>
<text x="108.6" y="123.8">C17</text>
<text x="108.9" y="121.5">1uF</text>
<text x="130" y="121.5">CT</text>
<text x="130" y="124.1">ON</text>
<text x="138" y="125.2" transform="rotate(-90 138 125.2)">GND</text>
<text x="140.1" y="121.5">QOD</text>
<text x="149.2" y="124.1">0</text>
<text x="160.7" y="125.1">C30</text>
<text x="160.9" y="122.8">1uF</text>
<text x="70.7" y="126.2" transform="rotate(-90 70.7 126.2)">100nF</text>
<text x="73.3" y="126.1" transform="rotate(-90 73.3 126.1)">C45</text>
<text x="80" y="129.1">GND</text>
<text x="104.6" y="130.4">GND</text>
<text x="120.5" y="126.5" transform="rotate(-90 120.5 126.5)">C22</text>
<text x="122.8" y="126.5" transform="rotate(-90 122.8 126.5)">1nF</text>
<text x="147.9" y="126.6">R41</text>
<text x="156.7" y="131.7">GND</text>
<text x="69.4" y="136.2">INA3221</text>
<text x="72.4" y="133.7">U5</text>
<text x="135.1" y="134.2">GND</text>
<text x="26" y="141.6">R25</text>
<text x="26.1" y="143.6">10k</text>
<text x="31.1" y="141.6">R27</text>
<text x="31.2" y="143.6">10k</text>
<text x="36.2" y="141.6">R29</text>
<text x="36.3" y="143.6">10k</text>
<text x="43.8" y="138">R31</text>
<text x="43.9" y="140.6">10k</text>
<text x="52.6" y="143.1">PV</text>
<text x="60.6" y="141.6" transform="rotate(-90 60.6 141.6)">VPU</text>
<text x="65.6" y="140.2" transform="rotate(-90 65.6 140.2)">VS</text>
<text x="67" y="143.1">IN+1</text>
<text x="81.2" y="143.1">R35</text>
<text x="135.2" y="141.8">U10</text>
<text x="13.9" y="148.2">+3.3V</text>
<text x="52.6" y="145.6">CRITICAL</text>
<text x="52.6" y="148.2">WARNING</text>
<text x="67" y="145.6">IN-1</text>
<text x="81.9" y="145.6">0,1</text>
<text x="94" y="146.9">VCC</text>
<text x="130" y="149.5">VIN</text>
<text x="130.5" y="144.4">TPS22917DBV</text>
<text x="139.4" y="149.5">VOUT</text>
<text x="52.6" y="150.7">TC</text>
<text x="52.6" y="155.8">SDA</text>
<text x="67" y="150.7">IN+2</text>
<text x="67" y="153.3">IN-2</text>
<text x="81.2" y="150.7">R36</text>
<text x="81.9" y="153.3">0,1</text>
<text x="94" y="154.5">VCC</text>
<text x="108.6" y="154.3">C18</text>
<text x="108.9" y="152">1uF</text>
<text x="130" y="152">CT</text>
<text x="130" y="154.5">ON</text>
<text x="138" y="155.7" transform="rotate(-90 138 155.7)">GND</text>
<text x="140.1" y="152">QOD</text>
<text x="149.2" y="154.5">0</text>
<text x="160.7" y="155.5">C31</text>
<text x="160.9" y="153.3">1uF</text>
<text x="40.6" y="160.9">+3.3V</text>
<text x="52.6" y="158.3">SCL</text>
<text x="52.6" y="160.9">A0</text>
<text x="67" y="158.3">IN+3</text>
<text x="67" y="160.9">IN-3</text>
<text x="81.2" y="158.3">R37</text>
<text x="81.9" y="160.9">0,1</text>
<text x="104.6" y="160.9">GND</text>
<text x="120.5" y="157" transform="rotate(-90 120.5 157)">C23</text>
<text x="122.8" y="157" transform="rotate(-90 122.8 157)">1nF</text>
<text x="147.9" y="157.1">R42</text>
<text x="60.6" y="164.6" transform="rotate(-90 60.6 164.6)">EP</text>
<text x="65.6" y="164.6" transform="rotate(-90 65.6 164.6)">GND</text>
<text x="94" y="162.2">VCC</text>
<text x="135.1" y="164.7">GND</text>
<text x="156.7" y="162.2">GND</text>
<text x="57.7" y="173.6">GND GND</text>
<text x="130.5" y="172.6">AP2112K-3.3</text>
<text x="135.2" y="170.3">U11</text>
<text x="132.3" y="176.1">VIN</text>
<text x="132.3" y="178.7">EN</text>
<text x="137.1" y="176.1">VOUT</text>
<text x="147.6" y="178.9">C25</text>
<text x="159.7" y="178.7">1uF</text>
<text x="118.4" y="180.4">C24</text>
<text x="118.9" y="182.5">1uF</text>
<text x="138" y="182.6" transform="rotate(-90 138 182.6)">GND</text>
<text x="144.3" y="181.2">100nF</text>
<text x="158.4" y="180.9">C26</text>
<text x="122.4" y="190.1">GND</text>
<text x="152.9" y="188.8">GND</text>
<text x="135.1" y="195.2">GND</text>
</g>
<g font-size="1.8" fill="#725600">
<text x="168.5" y="22.7" transform="rotate(-90 168.5 22.7)">VOUT_A1</text>
<text x="262" y="22.4">OBC_3V0</text>
<text x="126.6" y="40.4" transform="rotate(-90 126.6 40.4)">EN_A1</text>
<text x="168.5" y="53.1" transform="rotate(-90 168.5 53.1)">VOUT_A2</text>
<text x="126.6" y="70.9" transform="rotate(-90 126.6 70.9)">EN_A2</text>
<text x="168.5" y="83.6" transform="rotate(-90 168.5 83.6)">VOUT_A3</text>
<text x="126.6" y="101.4" transform="rotate(-90 126.6 101.4)">EN_A3</text>
<text x="168.5" y="114.1" transform="rotate(-90 168.5 114.1)">VOUT_B1</text>
<text x="126.6" y="132.1" transform="rotate(-90 126.6 132.1)">EN_B1</text>
<text x="168.5" y="144.6" transform="rotate(-90 168.5 144.6)">VOUT_B2</text>
<text x="126.6" y="162.5" transform="rotate(-90 126.6 162.5)">EN_B2</text>
<text x="165.3" y="176.1">OBC_3V3</text>
</g>
<g font-size="1.8" fill="#0f0f0f">
<text x="187.3" y="21.2">OBC_BATT</text>
<text x="108.9" y="188.4" transform="rotate(-90 108.9 188.4)">OBC_BATT</text>
</g>
<g font-size="1.8" fill="#a90000">
<text x="219" y="21.3">1</text>
<text x="219" y="23.9">3</text>
<text x="231.7" y="21.3">5</text>
<text x="127.6" y="26.4">1</text>
<text x="127.6" y="29">4</text>
<text x="145.3" y="26.4">6</text>
<text x="145.3" y="29">5</text>
<text x="127.6" y="31.5">3</text>
<text x="59.4" y="45.8" transform="rotate(-90 59.4 45.8)">16</text>
<text x="64.5" y="45.2" transform="rotate(-90 64.5 45.2)">4</text>
<text x="49.5" y="50.5">10</text>
<text x="50.1" y="53.1">9</text>
<text x="72.3" y="50.5">12</text>
<text x="72.3" y="53.1">11</text>
<text x="49.5" y="58.2">13</text>
<text x="50.1" y="55.6">8</text>
<text x="72.3" y="58.2">15</text>
<text x="127.6" y="56.9">1</text>
<text x="127.6" y="59.4">4</text>
<text x="145.3" y="56.9">6</text>
<text x="145.3" y="59.4">5</text>
<text x="50.1" y="63.2">7</text>
<text x="50.1" y="65.8">6</text>
<text x="72.3" y="60.7">14</text>
<text x="73" y="65.8">2</text>
<text x="127.6" y="62">3</text>
<text x="50.1" y="68.3">5</text>
<text x="73" y="68.3">1</text>
<text x="136.9" y="66.7" transform="rotate(-90 136.9 66.7)">2</text>
<text x="59.4" y="76.2" transform="rotate(-90 59.4 76.2)">17</text>
<text x="64.5" y="75.6" transform="rotate(-90 64.5 75.6)">3</text>
<text x="127.6" y="87.4">1</text>
<text x="127.6" y="89.9">4</text>
<text x="145.3" y="87.4">6</text>
<text x="145.3" y="89.9">5</text>
<text x="127.6" y="92.5">3</text>
<text x="136.9" y="97.2" transform="rotate(-90 136.9 97.2)">2</text>
<text x="127.6" y="117.9">1</text>
<text x="145.3" y="117.9">6</text>
<text x="127.6" y="120.4">4</text>
<text x="127.6" y="122.9">3</text>
<text x="145.3" y="120.4">5</text>
<text x="59.4" y="137.2" transform="rotate(-90 59.4 137.2)">16</text>
<text x="64.5" y="136.6" transform="rotate(-90 64.5 136.6)">4</text>
<text x="49.5" y="142">10</text>
<text x="72.3" y="142">12</text>
<text x="49.5" y="149.6">13</text>
<text x="50.1" y="144.5">9</text>
<text x="50.1" y="147.1">8</text>
<text x="72.3" y="144.5">11</text>
<text x="72.3" y="149.6">15</text>
<text x="127.6" y="148.3">1</text>
<text x="145.3" y="148.3">6</text>
<text x="50.1" y="154.7">7</text>
<text x="72.3" y="152.1">14</text>
<text x="127.6" y="150.9">4</text>
<text x="127.6" y="153.4">3</text>
<text x="145.3" y="150.9">5</text>
<text x="50.1" y="157.2">6</text>
<text x="50.1" y="159.8">5</text>
<text x="73" y="157.2">2</text>
<text x="73" y="159.8">1</text>
<text x="59.4" y="167.7" transform="rotate(-90 59.4 167.7)">17</text>
<text x="64.5" y="167.1" transform="rotate(-90 64.5 167.1)">3</text>
<text x="130.1" y="175">1</text>
<text x="130.1" y="177.5">3</text>
<text x="142.8" y="175">5</text>
<text x="136.9" y="184.9" transform="rotate(-90 136.9 184.9)">2</text>
</g>
</svg>
